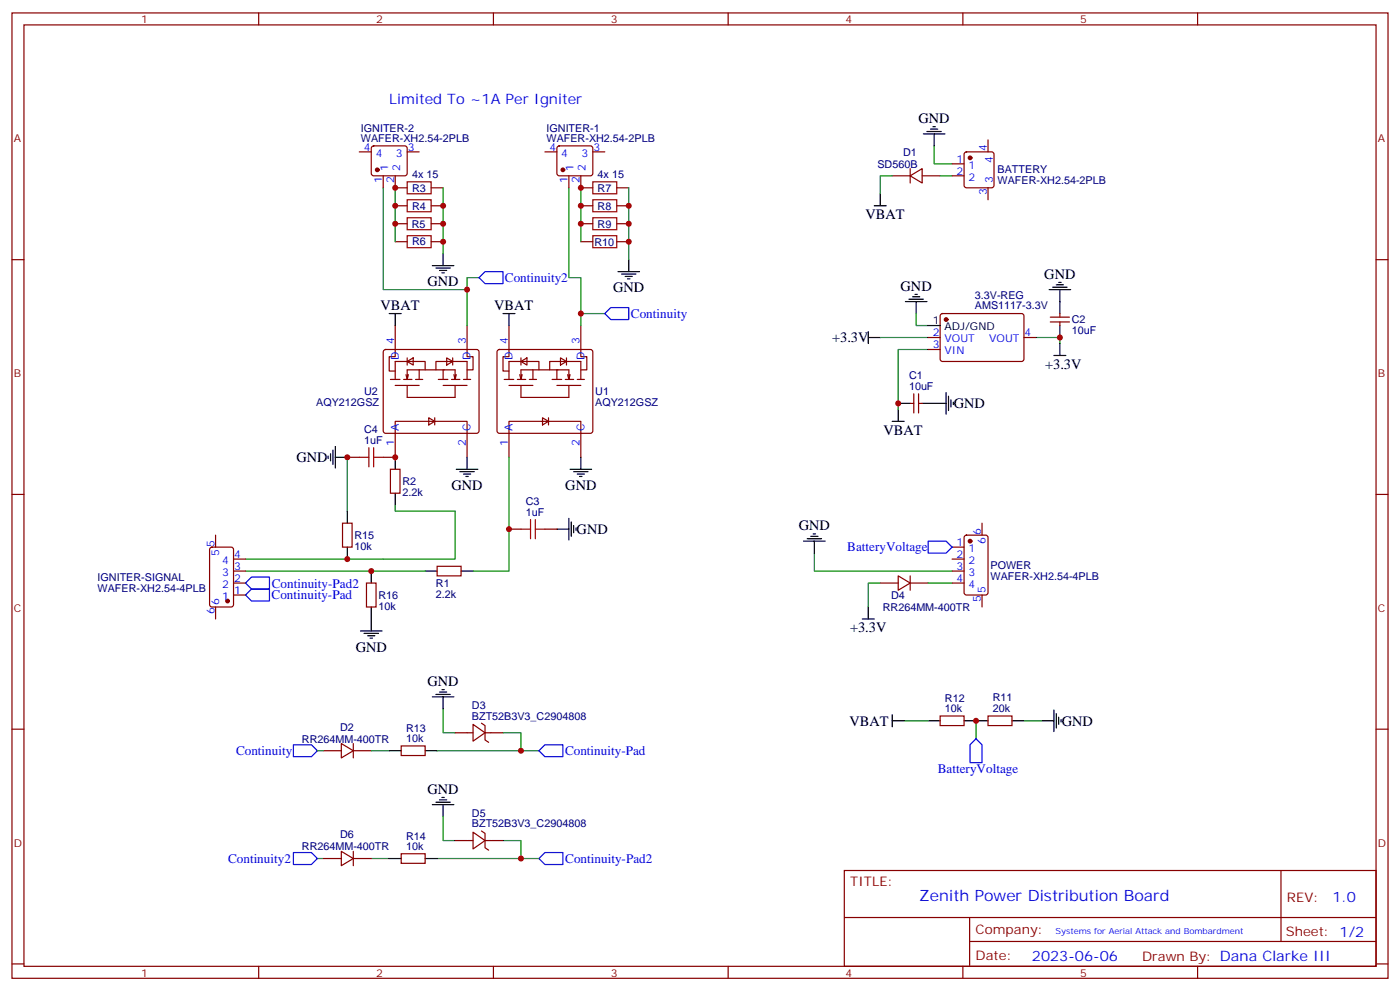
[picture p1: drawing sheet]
<svg xmlns="http://www.w3.org/2000/svg" width="412mm" height="292mm" viewBox="0 0 412 292" stroke-linecap="round" stroke-linejoin="round" font-family="sans-serif">
<g fill="none" stroke="#870000" stroke-width=".35">
<path d="M3.5 3.8h405.4v284.3h-405.4zM7.1 7.3h398.2v277.3h-398.2zM76.2 3.8v3.5M145.3 3.8v3.5M214.5 3.8v3.5M283.6 3.8v3.5M352.8 3.8v3.5M105.8 44.7h3.6M109.6 43.2l.5-.2h9.1l.5 .2 .2 .5v7.4l-.2 .5-.5 .2h-9.1l-.5-.2-.2-.5v-7.4zM112.9 51.8v3.5M116.4 51.8v3.5h3.5M119.9 44.7h3.6"/>
<path d="M127 55.3h3.5M160.5 44.7h3.5M164.3 43.2l.4-.2h9.2l.5 .2 .2 .5v7.4l-.2 .5-.5 .2h-9.2l-.5-.2-.2-.5v-7.4zM167.6 51.8v3.5M171.1 51.8v3.5h3.5M174.6 44.7h3.6M181.7 55.3h3.5M262.8 51.8h5.3M268.1 51.8l3.5-2.1v4.2zM268.1 49.7v4.2M271.6 51.8h5.3M280.5 51.8h3.5"/>
<path d="M280.5 48.3h3.5M284.2 44.9l.5-.2h7.4l.5 .2 .2 .5v9.2l-.2 .5-.5 .2h-7.4l-.5-.2-.2-.5v-9.2zM291 41.2v3.5M291 55.3v3.5M3.5 76.5h3.6M116.4 60.6h3.5M116.4 65.9h3.5M116.4 71.2h3.5M127 60.6h3.5M127 65.9h3.5M127 71.2h3.5M171.1 60.6h3.5"/>
<path d="M171.1 65.9h3.5M171.1 71.2h3.5M181.7 60.6h3.5M181.7 65.9h3.5M181.7 71.2h3.5M405.3 76.5h3.6M116.4 95.9v9.2h-1.7v4.2h1.7M137.6 95.9v9.2h1.7v3.8h-1.7M149.9 95.9v9.2h-1.7v4.2h1.7M171.1 95.9v9.2h1.8v3.8h-1.8M273.4 99.4h3.5M277.2 92.6l.4-.2h23.6l.4 .7v12.9l-.7 .5-23.5-.1-.5-.6v-12.7z"/>
<path d="M301.6 99.4h3.6M309.4 94.8h5.6M309.4 93.4h5.6M312.2 92.4v1M312.2 94.8v1.1M113.1 103.1l.5-.2h26.8l.5 .2 .2 .5v23.3l-.2 .5-.5 .2h-26.8l-.5-.2-.2-.5v-23.3zM115 111.8h2.8M116.4 113.5h7.1M118.9 111.8h2.5M119.6 110.3l.3 1.5M119.9 106.5l1.8-1.1v2.1zM119.9 105.4v2.1"/>
<path d="M119.9 113.5v3.6h14.2v-3.6M120.3 110.3l-.4 1.5v-2.9h14.2v2.9l.3-1.5M122.4 111.8h2.1M123.5 108.9v2.9M125.2 108.9v-2.4h-8.8v5.3M128.4 108.9v-2.4h9.2v5.3M129.1 111.8h2.8M130.5 113.5h7.1M130.5 108.9v2.9M131.6 105.4l1.7 1.1-1.7 1zM133 111.8h2.5M133.3 105.4v2.1"/>
<path d="M133.7 110.3l.4 1.5M136.5 111.8h2.1M146.6 103.1l.5-.2h26.8l.5 .2 .2 .5v23.3l-.2 .5-.5 .2h-26.8l-.5-.2-.2-.5v-23.3zM148.5 111.8h2.8M149.9 113.5h7.1M152.4 111.8h2.5M153.1 110.3l.4 1.5M153.5 106.5l1.7-1.1v2.1zM153.5 113.5v3.6h14.1v-3.6M153.5 105.4v2.1M153.8 110.3l-.3 1.5v-2.9h14.1v2.9l.3-1.5M155.9 111.8h2.1"/>
<path d="M157 108.9v2.9M158.7 108.9v-2.4h-8.8v5.3M161.9 108.9v-2.4h9.2v5.3M162.6 111.8h2.9M164 113.5h7.1M164 108.9v2.9M165.1 105.4l1.8 1.1-1.8 1zM166.5 111.8h2.5M166.9 105.4v2.1M167.2 110.3l.4 1.5M170 111.8h2.2M268.1 118.8h1.1"/>
<path d="M269.2 116v5.6M270.6 116v5.6M270.6 118.8h1M273.4 102.9h3.5M102.3 134.7h3.5M112.9 134.7h3.5v-10.6h21.2v10.6M115 138.2h2.8v7.1h-2.8zM126.3 123l1.8 1.1-1.8 1.1zM128.1 123v2.2M149.9 134.7v-10.6h21.2v10.6M159.8 123l1.8 1.1-1.8 1.1zM161.6 123v2.2"/>
<path d="M3.5 145.6h3.6M63.5 157.6v3.5M100.9 154.1h2.8v7h-2.8zM149.9 155.9h3.6M160.5 155.9h3.5M284.2 157.8l.5-.2h5.6l.7 .5v16.5l-.4 .6-5.9 .1-.7-.5v-16.5zM289.3 154.1v3.5M405.3 145.6h3.6M62 161.4l.4-.3h5.7l.6 .5 .1 16.5-.5 .6-5.9 .1-.6-.5-.1-16.4zM63.5 178.8v3.5M68.8 171.7h3.5M68.8 164.7h3.5"/>
<path d="M68.8 168.2h3.5M68.8 175.3h3.5M107.9 171.7h2.9v7.1h-2.9zM128.8 166.8h7v2.8h-7zM259.3 171.7h5.3M264.6 169.6l3.5 2.1-3.5 2.1zM268.1 169.6v4.2M268.1 171.7h5.3M280.5 171.7h3.5M280.5 161.1h3.5M280.5 164.7h3.5M280.5 168.2h3.5"/>
<path d="M289.3 175.3v3.5M3.5 214.8h3.6M100.5 219l3.6 2.1-3.6 2.1zM104.1 219v4.2M118.2 219.7h7v2.8h-7zM134.1 215.8h5.2M139.3 213.4l3.6 2.4-3.6 2.5zM141.8 213l1.1 .7v4.2l1 .8M142.9 215.8h5.3M276.9 210.9h7.1v2.8h-7.1zM291 210.9h7.1v2.8h-7.1zM405.3 214.8h3.6"/>
<path d="M95.2 221.1h5.3M104.1 221.1h5.3M95.2 252.9h5.3M100.5 250.8l3.6 2.1-3.6 2.1zM104.1 250.8v4.2M104.1 252.9h5.3M118.2 251.5h7v2.8h-7zM134.1 247.6h5.2M139.3 245.1l3.6 2.5-3.6 2.4zM141.8 244.8l1.1 .7v4.2l1 .7M142.9 247.6h5.3M248.7 256.4h156.6v28.2h-156.6z"/>
<path d="M377.3 256.4v20.9M248.7 270.2h156.5M285.6 277.3h119.6M285.6 270.2v14.2M3.5 283.9h3.6M76.2 284.6v3.5M145.3 284.6v3.5M214.5 284.6v3.5M283.6 284.6v3.5M352.8 284.6v3.5M405.3 283.9h3.6"/>
</g>
<g fill="none" stroke="#000" stroke-width=".35">
<path d="M272 39.4h6.3M273 38.7h4.3M274.1 38h2.1M274.8 37.3h.7M275.2 39.4v3.6M259.3 57.1v3.5M127.4 78.2h6.3M128.4 79h4.2M129.5 79.7h2.1M130.5 74.7v3.5M185.2 76.5v3.5M257.5 60.6h3.6"/>
<path d="M114.7 92.4h3.5M116.4 92.4v3.5M130.2 80.4h.7M148.2 92.4h3.5M149.9 92.4v3.5M182 80h6.4M183.1 80.7h4.2M184.1 81.4h2.2M184.9 82.1h.7M255.8 99.4h3.5M255.8 97.6v3.6M266.7 88.8h6.3"/>
<path d="M267.8 88.1h4.2M268.8 87.4h2.1M269.5 86.7h.7M269.9 88.8v3.6M273.4 95.9h3.5M309 85.3h6.4M310.1 84.6h4.2M311.1 83.9h2.2M311.9 83.2h.7M312.2 85.3v7.1M312.2 95.9v3.5M264.6 118.8h3.5"/>
<path d="M271.6 118.8h7.1M278.7 115.6v6.4M279.4 116.7v4.2M280.1 117.8v2.1M280.8 118.5v.7M310.4 104.7h3.6M312.2 101.2v3.5M96.7 134.3v.7M97.4 133.6v2.1M98.1 132.6v4.2M98.8 134.7h3.5M98.8 131.5v6.4"/>
<path d="M116.4 134.7v3.5M134.4 138.2h6.4M135.5 138.9h4.2M136.5 139.6h2.1M137.6 134.7v3.5M167.9 138.2h6.4M169 138.9h4.2M170 139.6h2.2M171.1 134.7v3.5M262.8 124.1h3.5M264.6 120.6v3.5M102.3 150.6v3.5"/>
<path d="M116.4 145.3v3.5M137.2 140.3h.7M164 155.9h3.6M167.6 152.7v6.3M168.3 153.7v4.3M169 154.8v2.1M169.7 155.5v.7M170.7 140.3h.7M236.7 159.4h6.4M237.8 158.7h4.2M238.8 158h2.1M239.5 157.3h.7"/>
<path d="M239.9 159.4v3.5M102.3 161.1v3.6M109.4 168.2v3.5M109.4 178.8v7M125.2 168.2h3.6M135.8 168.2h3.5M255.8 178.8v3.5M106.2 185.8h6.3M107.2 186.5h4.3M108.3 187.3h2.1M109 188h.7M254 182.3h3.5"/>
<path d="M127.4 205.2h6.3M128.4 204.5h4.2M129.5 203.8h2.1M130.2 203.1h.7M130.5 205.2v3.6M262.8 212.3h3.5M262.8 210.5v3.6M273.4 212.3h3.5M284 212.3h7M298.1 212.3h3.5M306.9 212.3h3.5M310.4 209.1v6.4"/>
<path d="M311.1 210.2v4.2M311.9 211.2v2.2M312.6 211.9v.8M114.7 221.1h3.5M125.2 221.1h3.6M127.4 237h6.3M128.4 236.3h4.2M129.5 235.6h2.1M130.2 234.9h.7M130.5 237v3.5M114.7 252.9h3.5M125.2 252.9h3.6"/>
</g>
<g fill="none" stroke="#008700" stroke-width=".35">
<path d="M112.9 55.3v30h24.7v10.6M116.4 55.3v15.9M130.5 55.3v19.4M167.6 55.3v26.5h3.5v14.1M171.1 55.3v15.9M185.2 55.3v21.2M262.8 51.8h-3.5v5.3M275.2 43v5.3h5.3M276.9 51.8h3.6M141.1 81.8h-3.5v3.5M171.1 92.4h7.1M259.3 99.4h14.1"/>
<path d="M269.9 92.4v3.5h3.5M305.2 99.4h7v1.8M273.4 102.9h-8.8v17.7M102.3 134.7v15.9M149.9 134.7v33.5h-10.6M116.4 148.8v1.8h17.7v14.1h-61.8M72.3 168.2h52.9M239.9 162.9v5.3h40.6M259.3 171.7h-3.5v7.1M273.4 171.7h7.1M130.5 208.8v7h3.6M148.2 215.8h5.3v5.3h5.2"/>
<path d="M266.3 212.3h7.1M287.5 212.3v5.3M301.6 212.3h5.3M93.5 221.1h1.7M109.4 221.1h5.3M128.8 221.1h24.7M93.5 252.9h1.7M109.4 252.9h5.3M128.8 252.9h24.7M130.5 240.5v7.1h3.6M148.2 247.6h5.3v5.3h5.2"/>
</g>
<g fill="none" stroke="#a10000" stroke-width=".35">
<path d="M119.9 53.6h7.1v3.5h-7.1zM119.9 58.8h7.1v3.6h-7.1zM174.6 53.6h7.1v3.5h-7.1zM174.6 58.8h7.1v3.6h-7.1zM119.9 64.1h7.1v3.6h-7.1zM119.9 69.4h7.1v3.6h-7.1zM174.6 64.1h7.1v3.6h-7.1zM174.6 69.4h7.1v3.6h-7.1zM105.8 134.7h2.9M108.7 131.9v5.6M110.1 134.7h2.8M110.1 131.9v5.6"/>
<path d="M153.5 155.9h2.8M156.3 153v5.7M157.7 155.9h2.8M157.7 153v5.7"/>
</g>
<g fill="#870000" stroke="#870000" stroke-width=".35">
<circle cx="278.7" cy="94.1" r=".53"/>
<circle cx="285.7" cy="46.5" r=".53"/>
<circle cx="165.8" cy="50" r=".53"/>
<circle cx="111.1" cy="50" r=".53"/>
<circle cx="285.7" cy="159.4" r=".53"/>
<circle cx="67" cy="177" r=".53"/>
</g>
<path d="M141.1 81.8l1.8-1.8h5.3v3.5h-5.3zM178.2 92.4l1.7-1.8h5.3v3.5h-5.3zM273.4 159.4h5.3l1.8 1.7-1.8 1.8h-5.3zM72.3 171.7l1.8-1.7h5.3v3.5h-5.3zM74.1 173.5h5.3v3.5h-5.3l-1.8-1.7zM86.4 219.4h5.3l1.8 1.7-1.8 1.8h-5.3zM287.5 217.6l1.8 1.8v5.2h-3.5v-5.2zM158.7 221.1l1.8-1.7h5.3v3.5h-5.3zM86.4 251.1h5.3l1.8 1.8-1.8 1.7h-5.3zM158.7 252.9l1.8-1.8h5.3v3.5h-5.3z" fill="none" stroke="#00f" stroke-width=".35"/>
<g fill="#c00">
<circle cx="171.1" cy="60.6" r=".88"/>
<circle cx="171.1" cy="65.9" r=".88"/>
<circle cx="185.2" cy="60.6" r=".88"/>
<circle cx="185.2" cy="65.9" r=".88"/>
<circle cx="185.2" cy="71.2" r=".88"/>
<circle cx="116.4" cy="60.6" r=".88"/>
<circle cx="116.4" cy="65.9" r=".88"/>
<circle cx="130.5" cy="60.6" r=".88"/>
<circle cx="130.5" cy="65.9" r=".88"/>
<circle cx="130.5" cy="71.2" r=".88"/>
<circle cx="287.5" cy="212.3" r=".88"/>
<circle cx="171.1" cy="92.4" r=".88"/>
<circle cx="137.6" cy="85.3" r=".88"/>
<circle cx="153.5" cy="221.1" r=".88"/>
<circle cx="153.5" cy="252.9" r=".88"/>
<circle cx="264.6" cy="118.8" r=".88"/>
<circle cx="312.2" cy="99.4" r=".88"/>
<circle cx="116.4" cy="134.7" r=".88"/>
<circle cx="149.9" cy="155.9" r=".88"/>
<circle cx="102.3" cy="164.7" r=".88"/>
<circle cx="102.3" cy="134.7" r=".88"/>
<circle cx="171.1" cy="55.3" r=".88"/>
<circle cx="116.4" cy="55.3" r=".88"/>
<circle cx="109.4" cy="168.2" r=".88"/>
</g>
<text font-size="4.6" fill="#00f" x="270.8" y="265.4">Zenith Power Distribution Board</text>
<g font-size="4.2" fill="#00f">
<text x="114.7" y="30.6">Limited To ~1A Per Igniter</text>
<text x="392.5" y="265.7">1.0</text>
<text x="304" y="283">2023-06-06</text>
</g>
<g font-size="4.2">
<text x="270.6" y="36.2">GND</text>
<text x="254.9" y="64.6">VBAT</text>
<text x="307.6" y="82.1">GND</text>
<text x="125.9" y="84.3">GND</text>
<text x="180.6" y="86.1">GND</text>
<text x="265.3" y="85.6">GND</text>
<text x="112.1" y="91.3">VBAT</text>
<text x="145.6" y="91.3">VBAT</text>
<text x="245.1" y="100.8">+3.3V</text>
<text x="307.9" y="108.7">+3.3V</text>
<text x="281" y="120.3">GND</text>
<text x="260.2" y="128.1">VBAT</text>
<text x="87.3" y="136.1">GND</text>
<text x="133" y="144.3">GND</text>
<text x="166.5" y="144.3">GND</text>
<text x="169.9" y="157.3">GND</text>
<text x="235.3" y="156.2">GND</text>
<text x="104.8" y="191.9">GND</text>
<text x="250.4" y="186.3">+3.3V</text>
<text x="125.9" y="202.1">GND</text>
<text x="250.2" y="213.7">VBAT</text>
<text x="312.7" y="213.7">GND</text>
<text x="125.9" y="233.8">GND</text>
</g>
<g font-size="3.9" fill="#00f">
<text x="148.7" y="83.1">Continuity2</text>
<text x="185.8" y="93.7">Continuity</text>
<text x="249.6" y="162.4">BatteryVoltage</text>
<text x="80.1" y="173">Continuity-Pad2</text>
<text x="80" y="176.6">Continuity-Pad</text>
<text x="69.5" y="222.4">Continuity</text>
<text x="166.4" y="222.5">Continuity-Pad</text>
<text x="276.2" y="227.7">BatteryVoltage</text>
<text x="67.2" y="254.1">Continuity2</text>
<text x="166.5" y="254.2">Continuity-Pad2</text>
</g>
<g font-size="3.9" fill="#800">
<text x="250.5" y="261">TITLE:</text>
<text x="379.1" y="265.7">REV:</text>
<text x="287.4" y="275.2">Company:</text>
<text x="378.7" y="275.8">Sheet: 1/2</text>
<text x="287.4" y="282.9">Date:</text>
<text x="336.4" y="282.9">Drawn By: Dana Clarke III</text>
</g>
<g font-size="3.2" fill="#800">
<text x="41.6" y="6.8">1</text>
<text x="110.8" y="6.8">2</text>
<text x="179.9" y="6.8">3</text>
<text x="249.1" y="6.8">4</text>
<text x="318.2" y="6.8">5</text>
<text x="4.1" y="41.9">A</text>
<text x="405.9" y="41.9">A</text>
<text x="4.1" y="111.1">B</text>
<text x="405.9" y="111.1">B</text>
<text x="4.1" y="180.2">C</text>
<text x="405.9" y="180.2">C</text>
<text x="4.1" y="249.3">D</text>
<text x="405.9" y="249.3">D</text>
<text x="41.6" y="287.6">1</text>
<text x="110.8" y="287.6">2</text>
<text x="179.9" y="287.6">3</text>
<text x="249.1" y="287.6">4</text>
<text x="318.2" y="287.6">5</text>
</g>
<g font-size="3.2" fill="#000080">
<text x="106.3" y="41.9">WAFER-XH2.54-2PLB</text>
<text x="106.3" y="38.8">IGNITER-2</text>
<text x="161" y="41.9">WAFER-XH2.54-2PLB</text>
<text x="161" y="38.8">IGNITER-1</text>
<text x="266" y="45.9">D1</text>
<text x="121.4" y="52.5">4x 15</text>
<text x="176" y="52.5">4x 15</text>
<text x="258.5" y="49.4">SD560B</text>
<text x="293.9" y="51.1">BATTERY</text>
<text x="121.4" y="56.4">R3</text>
<text x="176.1" y="56.4">R7</text>
<text x="293.9" y="54.3">WAFER-XH2.54-2PLB</text>
<text x="121.4" y="61.7">R4</text>
<text x="176.1" y="61.7">R8</text>
<text x="121.3" y="67">R5</text>
<text x="176.1" y="67">R9</text>
<text x="121.4" y="72.3">R6</text>
<text x="175.1" y="72.3">R10</text>
<text x="287.2" y="87.9">3.3V-REG</text>
<text x="287.2" y="91.1">AMS1117-3.3V</text>
<text x="315.7" y="95.2">C2</text>
<text x="315.7" y="98.4">10uF</text>
<text x="267.8" y="111.7">C1</text>
<text x="93.1" y="119.6">AQY212GSZ</text>
<text x="107.3" y="116.4">U2</text>
<text x="175.3" y="119.6">AQY212GSZ</text>
<text x="175.3" y="116.4">U1</text>
<text x="267.8" y="114.9">10uF</text>
<text x="107.3" y="130.8">1uF</text>
<text x="107.3" y="127.6">C4</text>
<text x="118.5" y="142.9">R2</text>
<text x="118.5" y="146">2.2k</text>
<text x="154.9" y="148.8">C3</text>
<text x="154.9" y="152">1uF</text>
<text x="104.4" y="161.9">10k</text>
<text x="104.4" y="158.8">R15</text>
<text x="291.8" y="167.6">POWER</text>
<text x="28.7" y="171.1">IGNITER-SIGNAL</text>
<text x="128.4" y="172.9">R1</text>
<text x="291.8" y="170.8">WAFER-XH2.54-4PLB</text>
<text x="28.7" y="174.3">WAFER-XH2.54-4PLB</text>
<text x="111.5" y="179.6">10k</text>
<text x="111.5" y="176.4">R16</text>
<text x="128.4" y="176">2.2k</text>
<text x="260" y="179.9">RR264MM-400TR</text>
<text x="262.5" y="176.4">D4</text>
<text x="139" y="208.7">D3</text>
<text x="278.4" y="209.8">10k</text>
<text x="278.4" y="206.7">R12</text>
<text x="292.5" y="209.8">20k</text>
<text x="292.5" y="206.6">R11</text>
<text x="100.2" y="215.2">D2</text>
<text x="119.6" y="215.5">R13</text>
<text x="139" y="211.9">BZT52B3V3_C2904808</text>
<text x="88.9" y="218.7">RR264MM-400TR</text>
<text x="119.6" y="218.7">10k</text>
<text x="139" y="243.7">BZT52B3V3_C2904808</text>
<text x="139" y="240.5">D5</text>
<text x="88.9" y="250.5">RR264MM-400TR</text>
<text x="100.2" y="247">D6</text>
<text x="119.6" y="250.4">10k</text>
<text x="119.6" y="247.3">R14</text>
</g>
<g font-size="3.2" fill="#00f">
<text x="107.2" y="44.4">4</text>
<text x="110.7" y="46.1">4</text>
<text x="116.6" y="46.1">3</text>
<text x="120.1" y="44.4">3</text>
<text x="161.9" y="44.4">4</text>
<text x="165.3" y="46.1">4</text>
<text x="171.3" y="46.1">3</text>
<text x="174.8" y="44.4">3</text>
<text x="281.8" y="47.9">1</text>
<text x="290.7" y="44.6" transform="rotate(-90 290.7 44.6)">4</text>
<text x="112.5" y="54" transform="rotate(-90 112.5 54)">1</text>
<text x="114.3" y="50.5" transform="rotate(-90 114.3 50.5)">1</text>
<text x="116.1" y="54" transform="rotate(-90 116.1 54)">2</text>
<text x="117.8" y="50.5" transform="rotate(-90 117.8 50.5)">2</text>
<text x="167.2" y="54" transform="rotate(-90 167.2 54)">1</text>
<text x="169" y="50.5" transform="rotate(-90 169 50.5)">1</text>
<text x="170.7" y="54" transform="rotate(-90 170.7 54)">2</text>
<text x="172.5" y="50.5" transform="rotate(-90 172.5 50.5)">2</text>
<text x="281.8" y="51.4">2</text>
<text x="285.3" y="49.7">1</text>
<text x="285.3" y="53.2">2</text>
<text x="292.5" y="48.1" transform="rotate(-90 292.5 48.1)">4</text>
<text x="290.7" y="57.5" transform="rotate(-90 290.7 57.5)">3</text>
<text x="292.5" y="54" transform="rotate(-90 292.5 54)">3</text>
<text x="116.1" y="101.2" transform="rotate(-90 116.1 101.2)">4</text>
<text x="137.2" y="101.2" transform="rotate(-90 137.2 101.2)">3</text>
<text x="149.6" y="101.2" transform="rotate(-90 149.6 101.2)">4</text>
<text x="170.7" y="101.2" transform="rotate(-90 170.7 101.2)">3</text>
<text x="274.7" y="99.1">2</text>
<text x="278.2" y="100.8">VOUT</text>
<text x="291.4" y="100.8">VOUT</text>
<text x="301.8" y="99.1">4</text>
<text x="117.5" y="106.1" transform="rotate(-90 117.5 106.1)">D</text>
<text x="138.6" y="106.1" transform="rotate(-90 138.6 106.1)">D</text>
<text x="151" y="106.1" transform="rotate(-90 151 106.1)">D</text>
<text x="172.2" y="106.1" transform="rotate(-90 172.2 106.1)">D</text>
<text x="274.7" y="102.6">3</text>
<text x="278.2" y="104.4">VIN</text>
<text x="116.1" y="131.4" transform="rotate(-90 116.1 131.4)">1</text>
<text x="117.5" y="126.9" transform="rotate(-90 117.5 126.9)">A</text>
<text x="137.2" y="131.4" transform="rotate(-90 137.2 131.4)">2</text>
<text x="138.6" y="126.9" transform="rotate(-90 138.6 126.9)">C</text>
<text x="149.6" y="131.4" transform="rotate(-90 149.6 131.4)">1</text>
<text x="151" y="126.9" transform="rotate(-90 151 126.9)">A</text>
<text x="170.7" y="131.4" transform="rotate(-90 170.7 131.4)">2</text>
<text x="172.2" y="126.9" transform="rotate(-90 172.2 126.9)">C</text>
<text x="63.1" y="161.1" transform="rotate(-90 63.1 161.1)">5</text>
<text x="281.8" y="160.8">1</text>
<text x="288.9" y="157.6" transform="rotate(-90 288.9 157.6)">6</text>
<text x="290.3" y="160.3" transform="rotate(-90 290.3 160.3)">6</text>
<text x="64.6" y="163.9" transform="rotate(-90 64.6 163.9)">5</text>
<text x="65.5" y="166.1">4</text>
<text x="69" y="167.9">3</text>
<text x="69" y="164.3">4</text>
<text x="281.8" y="164.3">2</text>
<text x="281.8" y="167.9">3</text>
<text x="285.3" y="162.6">1</text>
<text x="285.3" y="166.1">2</text>
<text x="65.5" y="173.1">2</text>
<text x="65.5" y="169.6">3</text>
<text x="69" y="171.4">2</text>
<text x="281.8" y="171.4">4</text>
<text x="285.3" y="169.6">3</text>
<text x="285.3" y="173.1">4</text>
<text x="64.6" y="178.1" transform="rotate(-90 64.6 178.1)">6</text>
<text x="65.5" y="176.7">1</text>
<text x="69" y="174.9">1</text>
<text x="288.9" y="177.3" transform="rotate(-90 288.9 177.3)">5</text>
<text x="290.3" y="174.6" transform="rotate(-90 290.3 174.6)">5</text>
<text x="63.1" y="180.8" transform="rotate(-90 63.1 180.8)">6</text>
</g>
<g font-size="3.2">
<text x="274.7" y="95.5">1</text>
<text x="278.2" y="97.3">ADJ/GND</text>
</g>
<text font-size="2.5" fill="#00f" x="310.9" y="275.2">Systems for Aerial Attack and Bombardment</text>
</svg>
